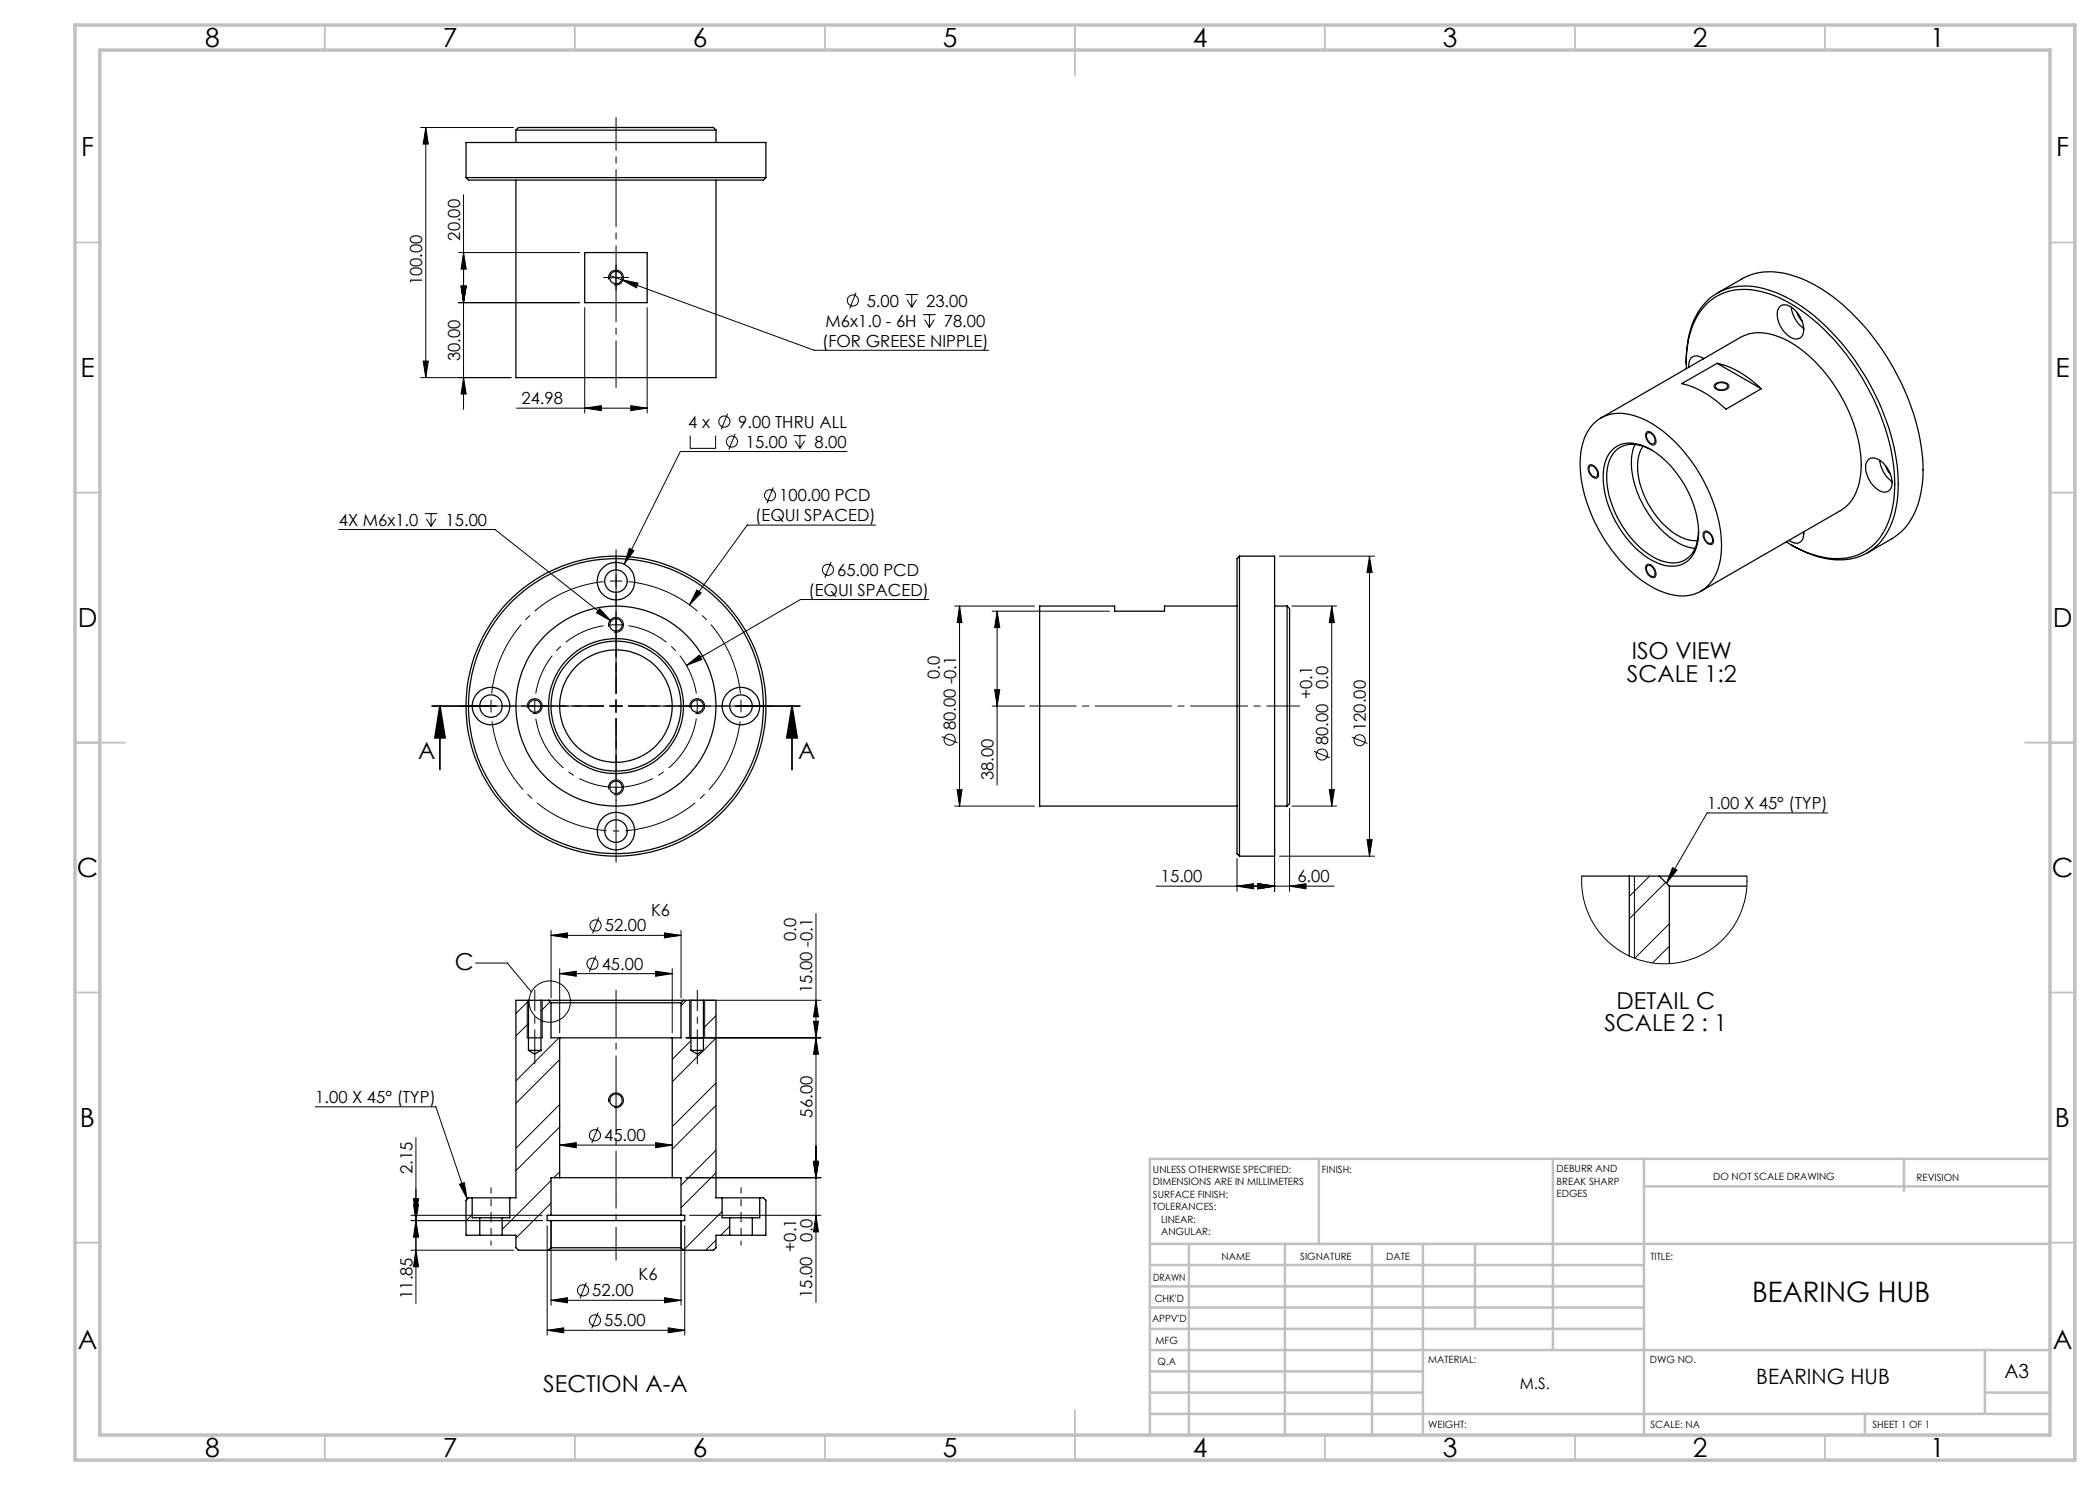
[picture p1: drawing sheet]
<svg xmlns="http://www.w3.org/2000/svg" width="420mm" height="297mm" viewBox="0 0 420 297" stroke-linecap="round" stroke-linejoin="round" font-family="sans-serif">
<g fill="none" stroke="#000" stroke-width=".2">
<path d="M84.1 25.5h18.6M85.2 25.5v50M85.2 25.5l.5 3.3h-1.1zM92.7 38.9v43M91.7 50.5h24.3M92.2 57.2h1l-.5 3.3zM92.7 50.5l.5 3.3h-1zM121.7 55.9a1.5 1.5 0 0 1 1.4-1.9 1.5 1.5 0 0 1 1.6 1.7 1.5 1.5 0 0 1-1.9 1.3M122 55.5h2.5M122 55.1l2.4 .8M123.2 54.3v2.5M124.4 55.9l3.2 .7-.3 1z"/>
<path d="M124.4 55.9l38.4 14.2h34.9M171.2 58.5l-1.3 3.2M181.1 58.9h2.5M181.4 59.9l1 1.6M182.4 58.9v2.6M183.3 59.9l-.9 1.6M84.1 75.5h18.1M84.6 72.2h1.1l-.5 3.3zM91.7 60.5h24.3M92.7 75.5l.5 3.3h-1zM116.9 61.5v21.1M129.4 61.5v21.1"/>
<path d="M184.6 62.9h2.5M184.9 63.9l1 1.6M185.9 62.9v2.6M186.8 63.9l-.9 1.6M342.9 76.9a2.05 2.05 0 0 1 2.9 .1 1.12 1.12 0 0 1-1.5 1.1l-1-.2a.68 .68 0 0 1-.4-1zM103.3 81.6h26.1M116.9 81.6l3.4-.5v1zM126.2 81.1l3.2 .5-3.2 .5zM138 87.1v2.6h5.1v-2.6M145.5 82.7l-1.2 3.2M147 86.7l-1.2 3.2M154.7 97.5l-1.3 3.1"/>
<path d="M158.7 87.1h2.6M159 88.2l1 1.5M160 87.1v2.6M160.9 88.2l-.9 1.5M169.4 90.3h-33.3l-11.3 22.6M317.8 93.1a1.21 1.21 0 0 1 1.7 .9l.2 .6a.73 .73 0 0 1-.3 1 .73 .73 0 0 1-1-.3 1.85 1.85 0 0 1-.6-2.2zM329.3 86.5a1.21 1.21 0 0 1 1.7 .8l.2 .5a.78 .78 0 0 1-.3 1.1 .78 .78 0 0 1-1.1-.3 1.93 1.93 0 0 1-.5-2.1zM67.7 105.9h31.3l23.2 18.3M84.9 102.7h2.6M85.3 103.7l.9 1.6M86.2 102.7v2.6M87.2 103.7l-1 1.6"/>
<path d="M125.9 109.7l.9 .4-2 2.8zM139.4 118l.8 .6-2.3 2.4zM166.2 112.4l-1.2 3.1M175.1 105h-25.7l-11.5 16M185.8 119.9h-25.7l-22.8 13.2M255.9 111.2h19M273.9 111.2l.5 3.3h-1zM273.9 111.2v60M329.2 113.1a.91 .91 0 0 1 1.5 .3 1.37 1.37 0 0 1 .1 2.1 1.88 1.88 0 0 1-1.6-2.4zM340.9 106.3a1.61 1.61 0 0 1 1.8 1.6 .78 .78 0 0 1-.4 1 .78 .78 0 0 1-1.1-.5 1.62 1.62 0 0 1-.3-2.1zM98.2 140v2.5M107 140v2.5"/>
<path d="M119.9 121.7l2.3 2.5-2.9-1.6zM121.7 125.4a1.5 1.5 0 0 1 1.4-1.9 1.5 1.5 0 0 1 1.6 1.6 1.5 1.5 0 0 1-1.9 1.3M123.2 140v2.5M137.3 133.1l2.6-2.1 .5 .9zM190.9 121.2h16M191.9 121.2l.5 3.3h-1zM191.9 121.2v40M198.4 122.2h23.5M198.9 137.9h1.1l-.6 3.3zM199.4 122.2l.6 3.3h-1.1zM199.4 122.2v34.8M258.4 121.2h8.9"/>
<path d="M266.3 121.2l.6 3.3h-1zM266.3 121.2v40M96.9 141.2h2.5M105.5 141.6a1.5 1.5 0 0 1 1.3-1.9 1.5 1.5 0 0 1 1.6 1.6 1.5 1.5 0 0 1-1.9 1.4M105.7 141.2h2.5M121.7 157.9a1.5 1.5 0 0 1 1.4-1.9 1.5 1.5 0 0 1 1.6 1.6 1.5 1.5 0 0 1-1.9 1.3M122 141.2h2.5M138 141.6a1.49 1.49 0 0 1 1.3-1.9 1.49 1.49 0 0 1 1.6 1.7 1.49 1.49 0 0 1-1.8 1.3M188.3 147.3l3.2 1.3M191.4 157.9h1l-.5 3.3zM198.4 141.2h6.5M262.8 150.3l3.2 1.2"/>
<path d="M265.9 157.9h1l-.6 3.3zM270.3 147.4l3.2 1.3M190.9 161.2h16M231.2 177.2h35.6M247.4 177.2l3.3-.5v1.1zM247.4 171.7v6.6M251.6 176.7l3.3 .5-3.3 .6zM254.9 169.5v8.8M255.9 171.2h19M257.9 177.2l3.3-.5v1.1zM257.9 161.7v16.6M258.4 161.2h8.9"/>
<path d="M273.4 167.9h1l-.5 3.3zM316.4 175.2v3l.4 1.9 .5 1.8 1.5 3.1 1.8 2.3 2.3 2.1 2.8 1.7 3.1 1.2 3.4 .5 3.4-.3 3.3-.9 3-1.5 1.6-1.2 1.4-1.3 2-2.5 1.4-2.9 .6-1.9 .4-1.8 .1-3.3M326.9 175.2v16.4M329.9 175.2l-4 4.1M333.1 176.5l-7.2 7.3M334.5 173.5l.9 .5-2.1 2.6zM365.5 162.6h-24.1l-8.1 14M95.1 192.6h6.4l4.8 5.8M110.2 187.1l3.3-.5v1zM110.2 186.1v13.5M110.2 187.1h26M111.9 194.7l3.4-.5v1.1z"/>
<path d="M111.9 193.7v12.8M111.9 194.7h22.5M119.1 191.2l-1.2 3.1M119.8 183.5l-1.3 3.2M131.1 194.2l3.3 .5-3.3 .6zM132.9 186.6l3.3 .5-3.3 .5zM134.4 193.7v12.8M136.2 186.1v13.5M163.2 182.7v77.8M333.9 184.7l-6.9 7M333.9 189.2l-3.4 3.4M105.4 200.1v7.5"/>
<path d="M105.7 200.2l-2.5 2.5M105.7 204.7l-2.5 2.5M108.4 200.1v7.5M110 200.4l-1.8 1.8M111.8 207.6l-8.6 8.6M111.9 211.9l-8.7 8.8M137.2 207.6h27M137.3 200.1l-1.1 1.1M137.7 200.1h26.5M137.9 200.1v7.5M138.2 208.1l-3.8 3.8M140.9 200.1v7.5"/>
<path d="M143.2 203.1l-2.5 2.5M143.2 216.6l-8.8 8.8M143.2 207.6l-8.8 8.8M162.7 204.3h1l-.5 3.3zM163.2 200.1l.5 3.3h-1zM163.2 207.6l.5 3.3h-1zM63 221.4h24.2l6.3 18.4M82.7 239.7h1l-.5 3.4zM83.2 227.5v33.2M91.9 236.9l1-.4 .6 3.3zM110.2 236.1l-9.8 9.8M111.9 229l3.4-.5v1z"/>
<path d="M111.9 229h22.5M111.9 220.9l-8.7 8.8M111.9 234.4l-1.2 1.1M111.9 225.4l-8.7 8.7M119.6 225.5l-1.2 3.1M121.7 220.4a1.5 1.5 0 0 1 1.4-1.8 1.5 1.5 0 0 1 1.6 1.6 1.5 1.5 0 0 1-1.9 1.3M131.1 228.5l3.3 .5-3.3 .5zM137.2 235.5h27M143.2 230l-7 7.1M143.2 221.1l-8.8 8.7M143.2 234.6l-7 6.9M162.7 232.3h1l-.5 3.2z"/>
<path d="M82.2 250h20.5M82.2 243.1h26.2M82.7 240.8h1l-.5 3.3zM83.2 244.1l.5 3.3h-1zM83.2 250l.5 3.4h-1zM94.4 242.9l-1.2 1.3M108.4 244.1h-26.2M109.4 245.1v21.9M110.2 244v17.1M110.2 240.6l-7 7M117.3 256.5l-1.3 3.2M132.9 259.5l3.3 .6-3.3 .5z"/>
<path d="M136.2 244v17.1M136.9 245.1v21.9M137.9 243.1h26.3M143.2 248l-2.1 2M144.4 242.3l-7.7 7.7M145.9 245.3l-1.8 1.7M153.2 247h-.1M163.2 243.1l.5 3.3h-1zM109.4 266.1l3.3-.5v1zM109.4 266.1h27.5M110.2 260.1l3.3-.6v1.1zM110.2 260.1h26"/>
<path d="M119.6 262.5l-1.2 3.2M133.6 265.6l3.3 .5-3.3 .5z"/>
<circle cx="170.6" cy="60.1" r="1.11"/>
<circle cx="144.9" cy="84.3" r="1.11"/>
<circle cx="146.4" cy="88.3" r="1.11"/>
<circle cx="154" cy="99.1" r="1.12"/>
<circle cx="165.6" cy="113.9" r="1.11"/>
<circle cx="189.9" cy="147.9" r="1.11"/>
<circle cx="264.4" cy="150.9" r="1.12"/>
<circle cx="271.9" cy="148" r="1.12"/>
<circle cx="118.5" cy="192.8" r="1.11"/>
<circle cx="119.1" cy="185.1" r="1.12"/>
<circle cx="110" cy="200.3" r="4.1"/>
<circle cx="119" cy="227" r="1.11"/>
<circle cx="116.6" cy="258.1" r="1.11"/>
<circle cx="119" cy="264.1" r="1.1"/>
</g>
<path d="M86.4 141.2h12.7M88 141.2l1 6.4h-2zM88 141.2v12.7M147.3 141.2h12.7M158.4 141.2l1 6.4h-2zM158.4 141.2v12.7" fill="none" stroke="#000" stroke-width=".35"/>
<path d="M120.7 116.3a25 25 0 0 0-22.4 22.4M123.2 116.2h-1.2M123.2 116.2h1.3M123.2 125h-1.2M123.2 125h1.3M148.1 138.7a25 25 0 0 0-22.4-22.4M139.5 141.2l-.1-1.2M139.5 141.2l-.1 1.3M148.2 141.2v-1.2M148.2 141.2v1.3" fill="none" stroke="#000" stroke-width=".2" stroke-dasharray="15.2 1.3 1.3 1.3" stroke-linecap="butt"/>
<path d="M120.7 125.1a16.3 16.3 0 0 0-13.5 13.6M139.3 138.7a16.3 16.3 0 0 0-13.6-13.6" fill="none" stroke="#000" stroke-width=".2" stroke-dasharray="15.2 1.3 1.3 1.3" stroke-dashoffset="6.9" stroke-linecap="butt"/>
<path d="M107.2 143.7a16.3 16.3 0 0 0 16 13.8 16.3 16.3 0 0 0 16.1-13.8" fill="none" stroke="#000" stroke-width=".2" stroke-dasharray="15.2 1.3 1.3 1.3" stroke-dashoffset="3.6" stroke-linecap="butt"/>
<path d="M98.3 143.7a25 25 0 0 0 24.9 22.5 25 25 0 0 0 24.9-22.5" fill="none" stroke="#000" stroke-width=".2" stroke-dasharray="15.2 1.3 1.3 1.3" stroke-dashoffset="-.6" stroke-linecap="butt"/>
<g fill="none" stroke="#000" stroke-width=".2" stroke-dasharray="15.2 1.3 1.3 1.3">
<path d="M123.2 26v2.5M123.2 26v-2.5M123.2 35.5v.5M122 55.5h-1.3M123.2 54.2v-1.2M123.2 56.7v1.3M124.5 55.5h1.2M123.2 116.2v-1.2M123.2 116.2v1.3M123.2 113.7v-2.5M123.2 118.7v2.5M123.2 125v-1.3"/>
<path d="M123.2 125v1.2M123.2 123.7v-1.2M123.2 126.2v1.3M95.7 141.2h-2.5M100.7 141.2h2.5M105.7 141.2h-1.2M108.2 141.2h1.3M123.2 141.2v-1.2M123.2 141.2h-1.2M123.2 141.2v1.3M123.2 141.2h1.3M138.2 141.2h-1.2"/>
<path d="M139.5 141.2h1.2M139.5 141.2h-1.3M140.7 141.2h1.3M145.7 141.2h-2.5M148.2 141.2h1.3M148.2 141.2h-1.2M150.7 141.2h2.5M247.9 141.2h-.5M257.4 141.2h-2.5M257.4 141.2h2.5M107 210v2.8M139.5 210v2.8"/>
<path d="M123.2 252v-2.5M123.2 240v-.5M123.2 249.5v-2.5"/>
</g>
<path d="M123.2 28.5v7M254.9 141.2h-7M123.2 247v-7" fill="none" stroke="#000" stroke-width=".2" stroke-dasharray="15.2 1.3 1.3 1.3" stroke-dashoffset="13.6"/>
<path d="M123.2 36v41.5M247.4 141.2h-41.5M123.2 239.5v-41.5" fill="none" stroke="#000" stroke-width=".2" stroke-dasharray="15.2 1.3 1.3 1.3" stroke-dashoffset="5.9"/>
<path d="M98.2 243.5v-6M148.2 243.5v-6" fill="none" stroke="#000" stroke-width=".2" stroke-dasharray="15.2 1.3 1.3 1.3" stroke-dashoffset="14.1"/>
<path d="M98.2 249v-5.5M148.2 249v-5.5" fill="none" stroke="#000" stroke-width=".2" stroke-dasharray="15.2 1.3 1.3 1.3" stroke-dashoffset="14.4"/>
<path d="M107 210v-12M139.5 210v-12" fill="none" stroke="#000" stroke-width=".2" stroke-dasharray="15.2 1.3 1.3 1.3" stroke-dashoffset="11.1"/>
<g fill="none" stroke="#c0c0c0" stroke-width=".35">
<path d="M65 5v5M115 5v5M165 5v5M215 5v10M265 5v5M315 5v5M365 5v5M15 48.5h5M410 48.5h5M15 98.5h5M410 98.5h5M15 148.5h10"/>
<path d="M405 148.5h10M15 198.5h5M410 198.5h5M15 248.5h5M410 248.5h5M65 287v5M115 287v5M165 287v5M215 282v10M265 287v5M315 287v5M365 287v5"/>
</g>
<g fill="none" stroke="#c0c0c0" stroke-width=".5">
<path d="M263.8 231.8v17M310.6 231.8v38.2M328.8 231.8v55.2M328.8 237.3h81.2M380.8 231.8v6.4M410 231.8h-180v55.2M230 248.8h180M230 257.3h98.8M230 253h98.8M237.8 248.8v38.2M257 248.8v38.2M274.4 248.8v38.2"/>
<path d="M284.6 248.8v38.2M295 248.8v17M230 265.8h98.8M230 261.5h98.8M230 278.5h54.6M230 274.3h54.6M230 270h180M397 278.5h13M397 270v12.8M230 282.8h180M373 282.8v4.2"/>
</g>
<path d="M15 5h400v287h-400zM20 10h390v277h-390z" fill="none" stroke="#c0c0c0" stroke-width=".7"/>
<path d="M123.2 138.7v-28.7M120.7 141.2h-28.7M123.2 143.7v28.8M125.7 141.2h28.8" fill="none" stroke="#000" stroke-width=".2" stroke-dasharray="15.2 1.3 1.3 1.3" stroke-dashoffset="2.8"/>
<path d="M123.2 138.7v-10.2M120.7 141.2h-10.2M123.2 143.7v10.2M125.7 141.2h10.3" fill="none" stroke="#000" stroke-width=".2" stroke-dasharray="15.2 1.3 1.3 1.3" stroke-dashoffset="12"/>
<path d="M123.2 138.7v-16.4M120.7 141.2h-16.4M123.2 143.7v16.4M125.7 141.2h16.4" fill="none" stroke="#000" stroke-width=".2" stroke-dasharray="15.2 1.3 1.3 1.3" stroke-dashoffset="8.9"/>
<g fill="none" stroke="#000" stroke-width=".25">
<path d="M93.2 35.5v-7h60v7M93.2 35.5h60M93.2 35.5l.5 .5h59l.5-.5M103.2 26h40M103.2 26l.5-.5h39l.5 .5M103.2 36v39.5h40v-39.5M103.2 26v2.5M143.2 26v2.5M116.9 50.5h12.5v10h-12.5zM343.5 58.6l4.9-2.8a12.5 12.5 0 0 1 11-.4 33.4 33.4 0 0 1 13.7 10.2 47.6 47.6 0 0 1 11.5 27.2 19 19 0 0 1-3.4 12.5l-1.1 1.2-1.4 1-5.2 3.1M337.2 72.8a18.2 18.2 0 0 1 3.4-11.7 11.4 11.4 0 0 1 12.8-3.2 31.4 31.4 0 0 1 13.8 9.5 47.6 47.6 0 0 1 12.4 27.1 20.7 20.7 0 0 1-2.3 12.2 10.9 10.9 0 0 1-11.9 5.1 21.9 21.9 0 0 1-7.3-2.9M337.3 73.7a17.6 17.6 0 0 1 3.6-12.4 11 11 0 0 1 11-3.1 28.7 28.7 0 0 1 13.8 8.5 47.2 47.2 0 0 1 13.1 27.8 20 20 0 0 1-2.7 12.8 10.7 10.7 0 0 1-11.4 4.2 21 21 0 0 1-7.4-3.1"/>
<path d="M340.6 71.6v.2M340.7 71.8a1.72 1.72 0 0 0-2.2-.4 1.72 1.72 0 0 0-.7 2M343.3 76.9a1.59 1.59 0 0 1 2.2 .3 1.44 1.44 0 0 1-2.4 .2zM343.4 72.7a18.7 18.7 0 0 1 8.8 5M343.4 72.7l-7.1 4a19 19 0 0 1 8.9 5.1l7-4.1M343.4 72.7l8.8 5M356 61.3a2.07 2.07 0 0 1 2.6 .4 5.3 5.3 0 0 1 1.9 5.3 1.83 1.83 0 0 1-3 .1 5.2 5.2 0 0 1-1.8-5.3zM358.3 61.5a6.1 6.1 0 0 0 2.5 4.2M359.4 62.5l.3 .7 .7 1M317.9 93.3a.98 .98 0 0 1 1.4 .7 .8 .8 0 0 1 .3 .8 .8 .8 0 0 1-.6 .6 1.65 1.65 0 0 1-1.1-2.1zM318.8 84.6a7.9 7.9 0 0 1 8.1-1.5 23.3 23.3 0 0 1 11.7 9.6 28.6 28.6 0 0 1 5.6 18.2 8.7 8.7 0 0 1-4.9 7.8 10.7 10.7 0 0 1-9.1-1.4 31.6 31.6 0 0 1-13.3-18.5 18 18 0 0 1 .3-11.8l.7-1.3zM320.2 83.6l27.9-16.1a9 9 0 0 1 8.3 .1 27.9 27.9 0 0 1 12.5 13 26.3 26.3 0 0 1 3.2 14.2 9 9 0 0 1-4 7.3l-28 16.1"/>
<path d="M322.7 89.7a6.1 6.1 0 0 1 7-.1 20.7 20.7 0 0 1 10 17.6 6.2 6.2 0 0 1-3.2 5.7 7.2 7.2 0 0 1-6.8-1.2 20.9 20.9 0 0 1-9.1-16.7 7.3 7.3 0 0 1 2.1-5.3zM327 88.9a12.9 12.9 0 0 0 .6 9.9 19.4 19.4 0 0 0 9 10.3l2.4 .6M328.6 89.2a8.9 8.9 0 0 0-.6 7.5 17.6 17.6 0 0 0 8.2 10.8l1.8 .6h1.5M329.4 86.7a1.24 1.24 0 0 1 1.6 1.2 .62 .62 0 0 1-.2 .9 .62 .62 0 0 1-.9-.3 1.47 1.47 0 0 1-.5-1.8zM330.3 90a6.3 6.3 0 0 0-6.4-.4 6.7 6.7 0 0 0-2.6 6.2 20.1 20.1 0 0 0 9.7 15.8 6.1 6.1 0 0 0 6.4 .1 6.6 6.6 0 0 0 2.3-5.5M373.7 91.9a2.07 2.07 0 0 1 2.6 .4 5.3 5.3 0 0 1 1.9 5.3 1.83 1.83 0 0 1-3 .1 5.7 5.7 0 0 1-2-5zM376 92.1a6.1 6.1 0 0 0 2.4 4.2M377.1 93.1l.3 .7 .7 1M247.9 111.2h7v60h-7M247.9 111.2v60M247.9 111.2l-.5 .5v59l.5 .5M329.4 113.2a1.24 1.24 0 0 1 1.6 1.3 .62 .62 0 0 1-.3 .8 .62 .62 0 0 1-.8-.3 1.53 1.53 0 0 1-.5-1.8z"/>
<path d="M341 106.5a1.47 1.47 0 0 1 1.3 2.1 1.41 1.41 0 0 1-1.3-2.1zM360.6 106.4l.2 .1M360.7 106.4a1.76 1.76 0 0 1-1.4 2.3l-.7-.2-.8-.4M247.4 121.2h-14.5v1h-10v-1h-15v40h39.5M254.9 121.2h2.5M257.4 121.2v40M257.4 121.2l.5 .5v39l-.5 .5M254.9 161.2h2.5M316.4 175.2h9.5M325.9 175.2v16M325.9 175.2h6M331.9 175.2h17.5"/>
<path d="M331.9 175.2l2 2M333.9 177.2h15.5M333.9 177.2v15.5M105.4 207.6h3M105.7 210.1h2.5M105.7 200.1h2.5M105.7 200.1h-2.5v39.5h-1.2M105.7 200.1v10M105.7 210.1l1.2 .7 1.3-.7M108.2 200.1h1.5M108.2 200.1v10M109.7 200.1h27"/>
<path d="M109.7 200.1l.5 .5M110.2 200.6h26M110.2 200.6v7h1.7M111.9 207.6h22.5M111.9 207.6v27.9M134.4 207.6v27.9M136.2 200.6v7h-1.8M136.7 200.1l-.5 .5M136.7 200.1h1.5M137.9 207.6h3M138.2 210.1h2.5M138.2 200.1h2.5"/>
<path d="M138.2 200.1v10M138.2 210.1l1.3 .7 1.2-.7M140.7 200.1h2.5v39.5h1.2M140.7 200.1v10M94.4 239.6h7.6M94.4 239.6h-.7l-.5 .5v6.9h2.8M94.4 239.6v4h1.6M102 239.6v4h-1.6M111.9 235.5h22.5M111.9 235.5h-1.7v7.6M134.4 235.5h1.8v7.6M144.4 239.6h7.5"/>
<path d="M144.4 239.6v4h1.5M151.9 239.6h.8l.5 .5v6.9h-2.7M151.9 239.6v4h-1.4M96 247h4.4M96 243.6h4.4M96 243.6v3.4M100.4 247h2.8v2.6l.5 .4h6M100.4 243.6v3.4M109.7 250h27M110.2 249.6h26M110.2 244.1h26M110.2 243.1h26"/>
<path d="M110.2 243.1h-.8v1h.8M110.2 244.1v5.5M110.2 249.6l-.5 .4M136.2 243.1h.7v1h-.7M136.2 244.1v5.5M136.2 249.6l.5 .4M145.9 247h4.6M145.9 243.6h4.6M145.9 247h-2.7v2.6l-.5 .4h-6M145.9 243.6v3.4M150.5 243.6v3.4"/>
<circle cx="123.2" cy="55.5" r="1.25"/>
<circle cx="123.2" cy="116.2" r="3.7"/>
<circle cx="123.2" cy="116.2" r="2.26"/>
<circle cx="123.2" cy="125" r="1.26"/>
<circle cx="98.2" cy="141.2" r="2.25"/>
<circle cx="98.2" cy="141.2" r="3.7"/>
<circle cx="107" cy="141.2" r="1.24"/>
<circle cx="123.2" cy="141.2" r="29.5"/>
<circle cx="123.2" cy="141.2" r="30"/>
<circle cx="123.2" cy="157.5" r="1.27"/>
<circle cx="123.2" cy="141.2" r="20"/>
<circle cx="123.2" cy="141.2" r="13.5"/>
<circle cx="123.2" cy="141.2" r="11.2"/>
<circle cx="123.2" cy="141.2" r="13"/>
<circle cx="139.4" cy="141.2" r="1.24"/>
<circle cx="148.2" cy="141.2" r="3.7"/>
<circle cx="148.2" cy="141.2" r="2.26"/>
<circle cx="123.2" cy="166.2" r="3.7"/>
<circle cx="123.2" cy="166.2" r="2.25"/>
<circle cx="123.2" cy="220.1" r="1.24"/>
</g>
<g fill="#000">
<path d="M116.9 81.6l3.4-.5v1zM126.2 81.1l3.2 .5-3.2 .5z"/>
<path d="M125.9 109.7l-1.1 3.2 2-2.8zM139.4 118l-1.5 3 2.3-2.4zM137.3 133.1l3.1-1.2-.5-.9zM119.9 121.7l-.6 .9 2.9 1.6zM91.9 236.9l1-.4 .6 3.3zM247.4 177.2l3.3-.5v1.1zM251.6 176.7l3.3 .5-3.3 .6zM251.6 176.7l3.3 .5-3.3 .6zM257.9 177.2l3.3-.5v1.1zM124.4 55.9l2.9 1.7 .3-1zM334.5 173.5l.9 .5-2.1 2.6z"/>
<path d="M266.3 121.2l.6 3.3h-1zM265.9 157.9h1l-.6 3.3zM191.9 121.2l.5 3.3h-1zM191.4 157.9h1l-.5 3.3zM199.4 122.2l.6 3.3h-1.1zM198.9 137.9h1.1l-.6 3.3z"/>
<path d="M158.4 141.2l1 6.4h-2zM88 141.2l1 6.4h-2z"/>
<path d="M273.4 167.9h1l-.5 3.3zM273.9 111.2l.5 3.3h-1z"/>
<path d="M110.2 187.1l3.3-.5v1zM132.9 186.6l3.3 .5-3.3 .5z"/>
<path d="M111.9 194.7l3.4-.5v1.1zM131.1 194.2l3.3 .5-3.3 .6zM111.9 229l3.4-.5v1zM131.1 228.5l3.3 .5-3.3 .5z"/>
<path d="M163.2 200.1l.5 3.3h-1zM162.7 204.3h1l-.5 3.3zM163.2 207.6l.5 3.3h-1zM162.7 232.3h1l-.5 3.2zM162.7 232.3h1l-.5 3.2zM163.2 243.1l.5 3.3h-1zM82.7 240.8h1l-.5 3.3zM83.2 250l.5 3.4h-1z"/>
<path d="M83.2 244.1l.5 3.3h-1zM82.7 239.7h1l-.5 3.4zM92.7 50.5l.5 3.3h-1zM92.2 57.2h1l-.5 3.3zM92.2 57.2h1l-.5 3.3zM92.7 75.5l.5 3.3h-1zM85.2 25.5l.5 3.3h-1.1zM84.6 72.2h1.1l-.5 3.3z"/>
<path d="M109.4 266.1l3.3-.5v1zM133.6 265.6l3.3 .5-3.3 .5z"/>
<path d="M110.2 260.1l3.3-.6v1.1zM132.9 259.5l3.3 .6-3.3 .5z"/>
</g>
<text font-size="5.6" x="350.4" y="260.4">BEARING HUB</text>
<g font-size="5.3">
<text x="41" y="9.5">8</text>
<text x="88.5" y="9.5">7</text>
<text x="138.5" y="9.5">6</text>
<text x="188.5" y="9.5">5</text>
<text x="238.5" y="9.5">4</text>
<text x="288.5" y="9.5">3</text>
<text x="338.5" y="9.5">2</text>
<text x="386" y="9.5">1</text>
<text x="16.2" y="31.3">F</text>
<text x="411.2" y="31.3">F</text>
<text x="16.1" y="75.5">E</text>
<text x="411.1" y="75.5">E</text>
<text x="15.5" y="125.5">D</text>
<text x="410.5" y="125.5">D</text>
<text x="15.4" y="175.5">C</text>
<text x="410.4" y="175.5">C</text>
<text x="16" y="225.5">B</text>
<text x="411" y="225.5">B</text>
<text x="15.5" y="269.8">A</text>
<text x="410.5" y="269.8">A</text>
<text x="41" y="291.5">8</text>
<text x="88.5" y="291.5">7</text>
<text x="138.5" y="291.5">6</text>
<text x="188.5" y="291.5">5</text>
<text x="238.5" y="291.5">4</text>
<text x="288.5" y="291.5">3</text>
<text x="338.5" y="291.5">2</text>
<text x="386" y="291.5">1</text>
</g>
<g font-size="4.7">
<text x="326.3" y="131.9">ISO VIEW</text>
<text x="325.4" y="136.4">SCALE 1:2</text>
<text x="83.7" y="151.8">A</text>
<text x="159.7" y="151.8">A</text>
<text x="91" y="194">C</text>
<text x="323.3" y="201.7">DETAIL C</text>
<text x="320.9" y="206.3">SCALE 2 : 1</text>
<text x="108.6" y="278.5">SECTION A-A</text>
</g>
<text font-size="4.2" x="351.3" y="276.8">BEARING HUB</text>
<text font-size="3.9" x="400.9" y="275.5">A3</text>
<g font-size="3.3">
<text x="92" y="48.1" transform="rotate(-90 92 48.1)">20.00</text>
<text x="84.4" y="57.1" transform="rotate(-90 84.4 57.1)">100.00</text>
<text x="165.1" y="65.3">M6x1.0 - 6H</text>
<text x="173.3" y="61.3">5.00</text>
<text x="185.2" y="61.3">23.00</text>
<text x="188.8" y="65.3">78.00</text>
<text x="164.5" y="69.3">(FOR GREESE NIPPLE)</text>
<text x="92" y="72.2" transform="rotate(-90 92 72.2)">30.00</text>
<text x="104.3" y="80.9">24.98</text>
<text x="137.7" y="85.5">4 x</text>
<text x="147.7" y="85.5">9.00 THRU ALL</text>
<text x="149.2" y="89.5">15.00</text>
<text x="162.9" y="89.5">8.00</text>
<text x="155.9" y="100.3">100.00 PCD</text>
<text x="67.8" y="105.1">4X M6x1.0</text>
<text x="89.1" y="105.1">15.00</text>
<text x="151.1" y="104.3">(EQUI SPACED)</text>
<text x="161.7" y="119.2">(EQUI SPACED)</text>
<text x="167.4" y="115.2">65.00 PCD</text>
<text x="188" y="135.8" transform="rotate(-90 188 135.8)">0.0</text>
<text x="265.6" y="137.8" transform="rotate(-90 265.6 137.8)">0.0</text>
<text x="262.4" y="139.8" transform="rotate(-90 262.4 139.8)">+0.1</text>
<text x="191.2" y="146.1" transform="rotate(-90 191.2 146.1)">80.00 -0.1</text>
<text x="265.6" y="149.1" transform="rotate(-90 265.6 149.1)">80.00</text>
<text x="273.2" y="146.2" transform="rotate(-90 273.2 146.2)">120.00</text>
<text x="198.7" y="156" transform="rotate(-90 198.7 156)">38.00</text>
<text x="341.4" y="161.8">1.00 X 45° (TYP)</text>
<text x="232.2" y="176.5">15.00</text>
<text x="259.5" y="176.5">6.00</text>
<text x="130.2" y="183.1">K6</text>
<text x="121" y="186.3">52.00</text>
<text x="159.3" y="188.2" transform="rotate(-90 159.3 188.2)">0.0</text>
<text x="120.3" y="194">45.00</text>
<text x="162.4" y="198.6" transform="rotate(-90 162.4 198.6)">15.00 -0.1</text>
<text x="63.1" y="220.6">1.00 X 45° (TYP)</text>
<text x="162.5" y="223.5" transform="rotate(-90 162.5 223.5)">56.00</text>
<text x="120.8" y="228.3">45.00</text>
<text x="82.5" y="234.9" transform="rotate(-90 82.5 234.9)">2.15</text>
<text x="159.3" y="250.3" transform="rotate(-90 159.3 250.3)">+0.1</text>
<text x="162.5" y="248.3" transform="rotate(-90 162.5 248.3)">0.0</text>
<text x="127.7" y="256.1">K6</text>
<text x="82.5" y="259.8" transform="rotate(-90 82.5 259.8)">11.85</text>
<text x="118.5" y="259.3">52.00</text>
<text x="162.5" y="259.6" transform="rotate(-90 162.5 259.6)">15.00</text>
<text x="120.8" y="265.3">55.00</text>
</g>
<text font-size="3.2" x="304" y="277.9">M.S.</text>
<g font-size="2">
<text x="230.6" y="234.6">UNLESS OTHERWISE SPECIFIED:</text>
<text x="230.6" y="237.1">DIMENSIONS ARE IN MILLIMETERS</text>
<text x="230.6" y="239.6">SURFACE FINISH:</text>
<text x="264.4" y="234.6">FINISH:</text>
<text x="311.3" y="234.5">DEBURR AND</text>
<text x="311.3" y="237">BREAK SHARP</text>
<text x="311.3" y="239.5">EDGES</text>
<text x="342.6" y="236">DO NOT SCALE DRAWING</text>
<text x="383.3" y="236.2">REVISION</text>
<text x="230.6" y="242.1">TOLERANCES:</text>
<text x="232.2" y="244.6">LINEAR:</text>
<text x="232.2" y="247.1">ANGULAR:</text>
<text x="244.3" y="252">NAME</text>
<text x="260" y="251.9">SIGNATURE</text>
<text x="277.2" y="251.9">DATE</text>
<text x="330.1" y="251.9">TITLE:</text>
<text x="230.6" y="256.1">DRAWN</text>
<text x="230.9" y="260.3">CHK'D</text>
<text x="230.4" y="264.4">APPV'D</text>
<text x="231.1" y="268.8">MFG</text>
<text x="231.5" y="273">Q.A</text>
<text x="285.6" y="272.5">MATERIAL:</text>
<text x="330" y="272.5">DWG NO.</text>
<text x="285.6" y="285.5">WEIGHT:</text>
<text x="330.1" y="285.6">SCALE: NA</text>
<text x="374.5" y="285.6">SHEET 1 OF 1</text>
</g>
</svg>
